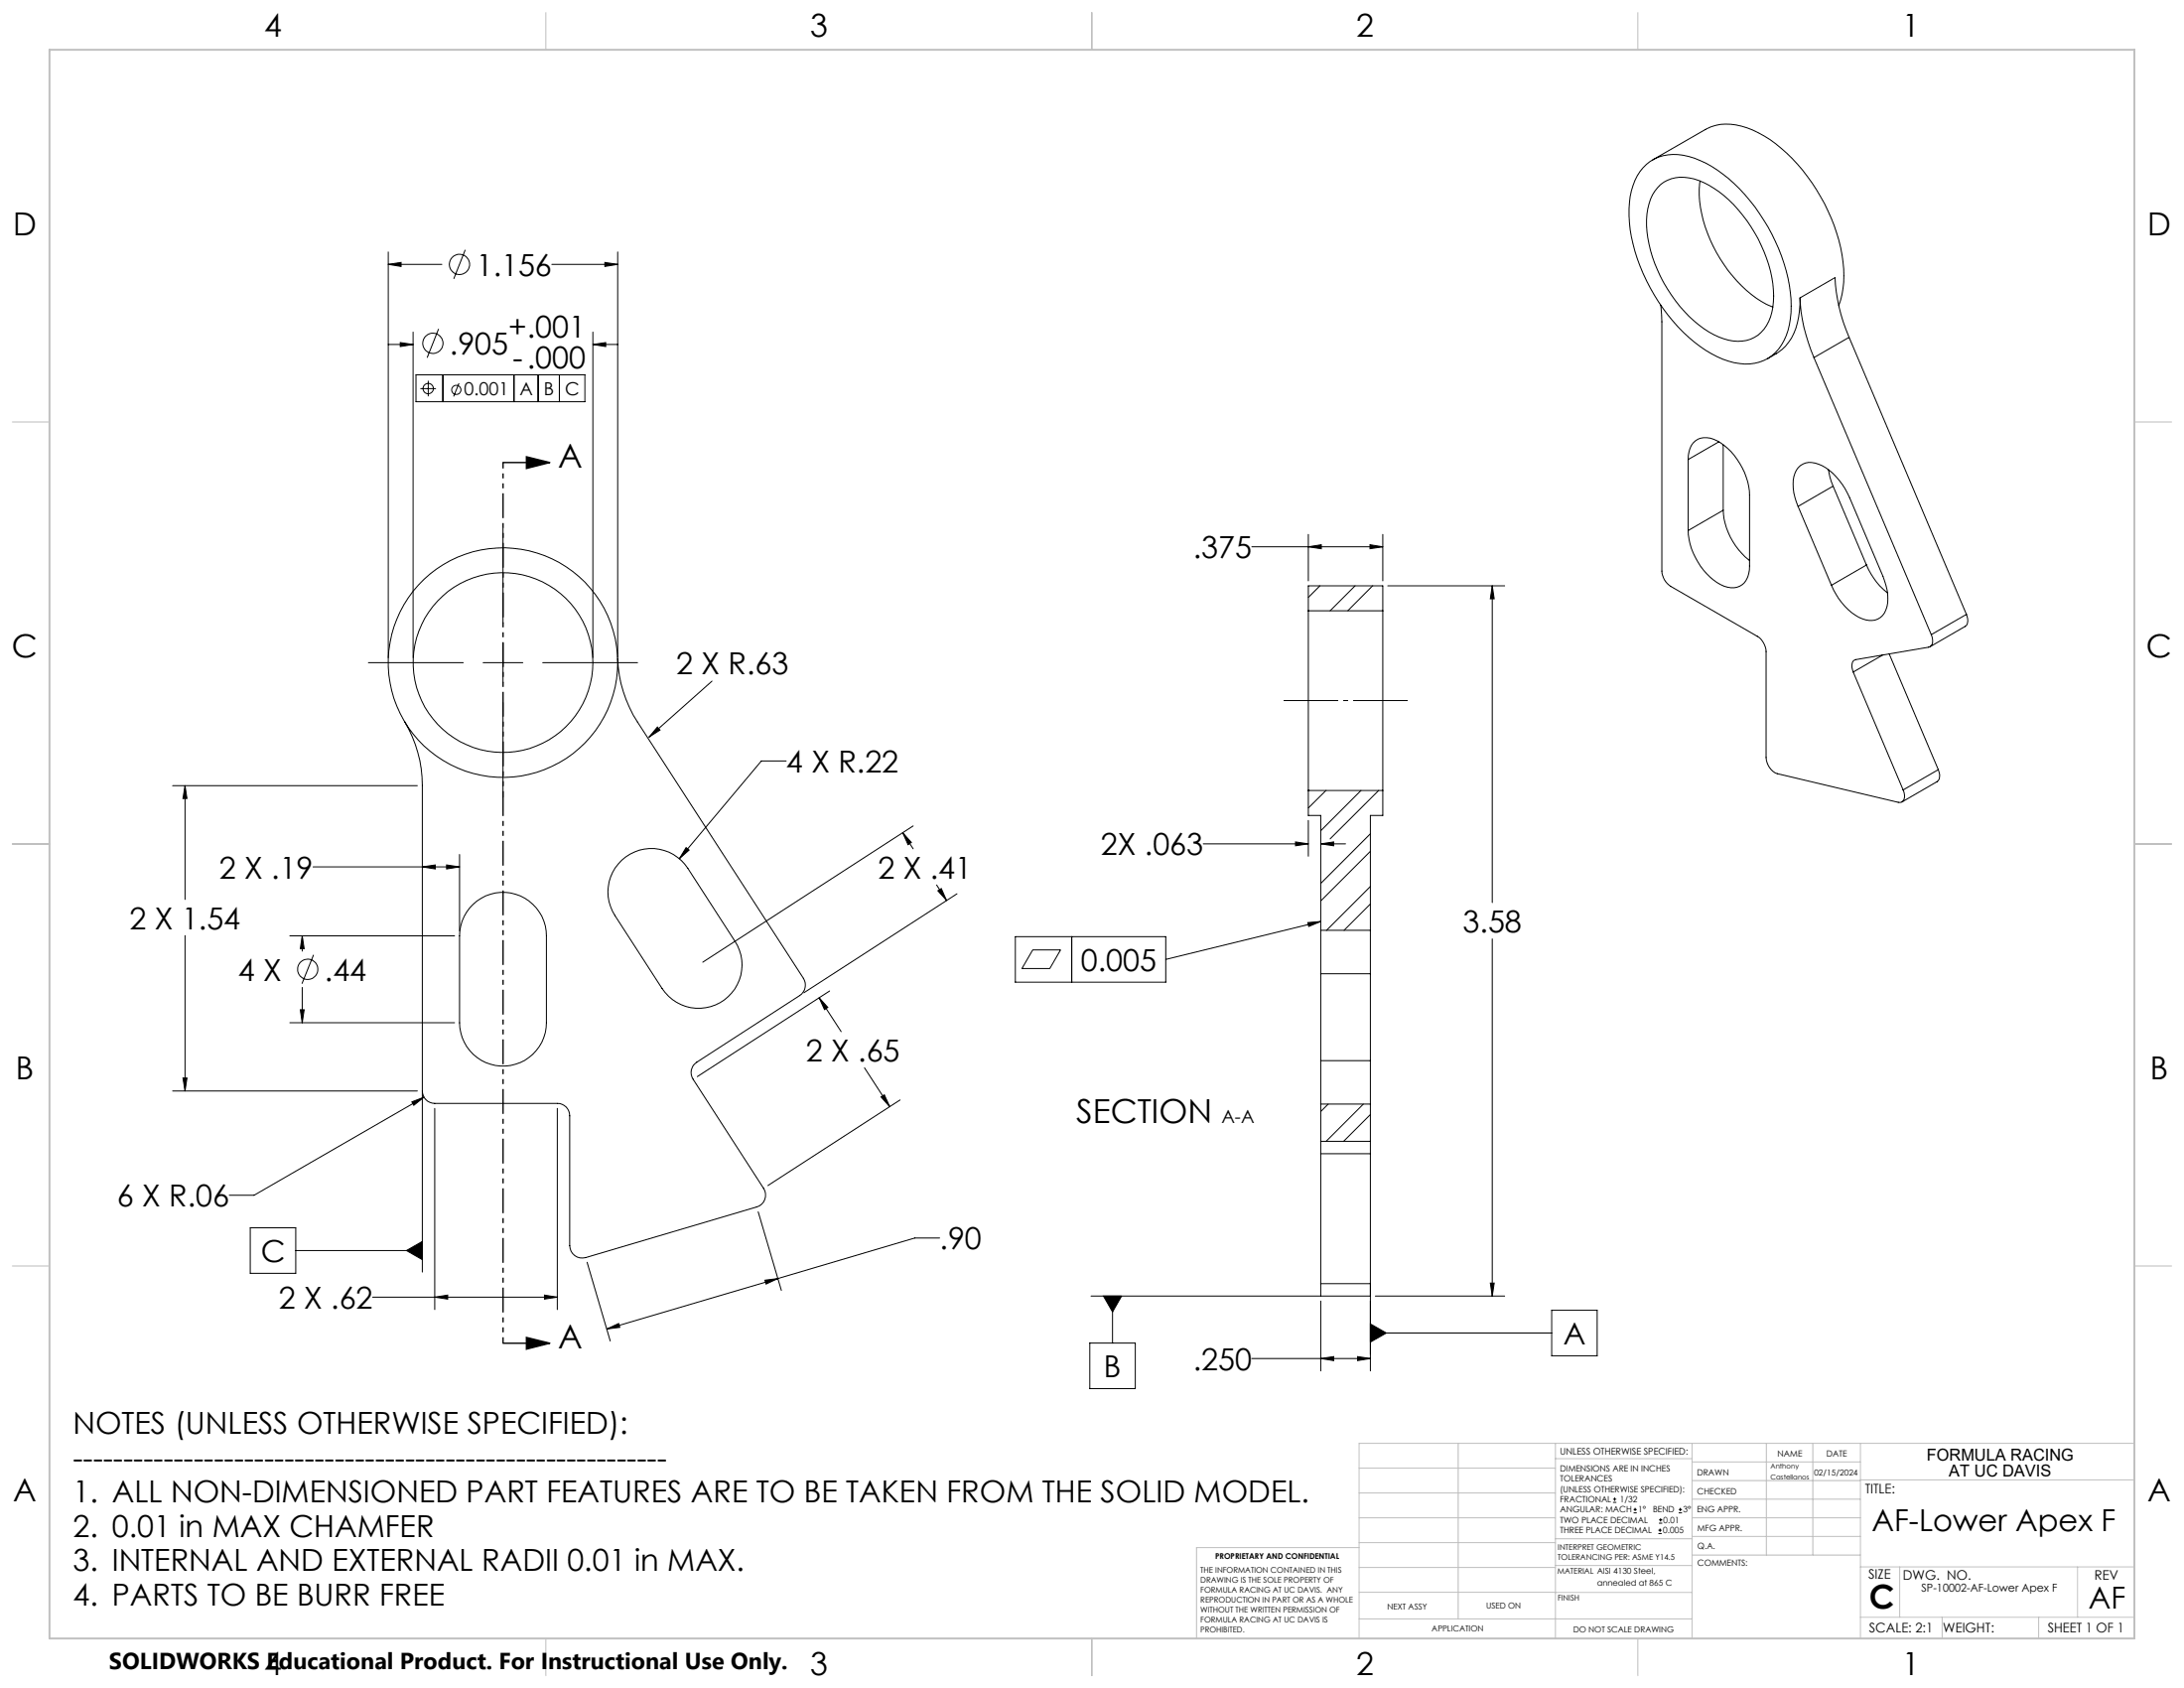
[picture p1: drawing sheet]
<svg xmlns="http://www.w3.org/2000/svg" width="559mm" height="432mm" viewBox="0 0 559 432" stroke-linecap="round" stroke-linejoin="round" font-family="sans-serif">
<g fill="none" stroke="#000" stroke-width=".25">
<path d="M420.4 42.9a11.1 11.1 0 0 1 11.7-2.9 31.7 31.7 0 0 1 15.6 11.3 45.5 45.5 0 0 1 10.6 27 16.6 16.6 0 0 1-4.1 11.9 11.5 11.5 0 0 1-11.9 2.2 34.8 34.8 0 0 1-16.8-13.5 43.7 43.7 0 0 1-8.7-25.4 16.4 16.4 0 0 1 3.6-10.6zM422.9 40.9l13.5-7.8a13.2 13.2 0 0 1 12.1 .2 39.6 39.6 0 0 1 17.3 17 40.7 40.7 0 0 1 5.9 21.9 20.6 20.6 0 0 1-1.2 6M424.9 47.2a9.5 9.5 0 0 1 9.8-1 30.1 30.1 0 0 1 14.2 13.3 30.5 30.5 0 0 1 4.7 19.1 9.2 9.2 0 0 1-7.8 8.6 17 17 0 0 1-12.4-5.1 36.7 36.7 0 0 1-12.1-24.4 13.4 13.4 0 0 1 3.6-10.5zM435 46.3a30.9 30.9 0 0 0 5.1 19.8 29.8 29.8 0 0 0 13.5 12.5M99.3 67.6l3.3-.5v1.1zM99.3 64.5v103.7M99.3 67.6h13.8M119 63.9l-2.9 7.4M141.2 67.6h16.8M154.8 67.1l3.2 .5-3.2 .6zM158 64.5v103.7M424.9 78.1l.3 4.2v63.8a4.9 4.9 0 0 0 2.2 3.9l22.2 12.8a4.9 4.9 0 0 1 2.3 3.9v27.1a4.6 4.6 0 0 0 2.8 4.1l31 7.3a1.4 1.4 0 0 0 1.6-1.8l-.4-1.3"/>
<path d="M460.6 76.2a18.6 18.6 0 0 1-3 11.4 12.7 12.7 0 0 1-5.4 4.2M460.6 76.2a42 42 0 0 0 3.5 15.3M460.6 76.2l8.9-5.2a43.1 43.1 0 0 0 3.6 15.3M99.3 88.1h6.4M102.4 87.6l3.3 .5-3.3 .6zM105.7 84.9v83.3M106.4 95.9h43.2v6.9h-43.2zM107.6 99.4h3.9M109.6 97.4v4M112.2 84.1l-2.9 7.4M113.3 95.9v6.9M117.4 98l-1.3 3.4"/>
<path d="M131.5 95.9v6.9M137.7 95.9v6.9M143.1 95.9v6.9M151.7 88.1l3.3-.5v1.1zM151.7 84.9v83.3M151.7 88.1h6.3M464.1 91.5l30 70.8M473.1 86.3l-9 5.2M473.1 86.3l30 70.9M431.9 117.5a5 5 0 0 1 3.2-5.4 7.7 7.7 0 0 1 6.9 2.6 17.7 17.7 0 0 1 5.6 11.9v18.2a4.9 4.9 0 0 1-3.9 5.6 9.4 9.4 0 0 1-7-3.6 17.2 17.2 0 0 1-4.8-11.1M431.9 117.5v18.2M439.8 113l-7.9 4.5"/>
<path d="M440.9 113.8v16.7M128.7 135v24.3M320.3 139.9h33.5M334.8 139.9l3.3-.6v1.1zM334.8 136.7v11.9M350.5 139.3l3.3 .6-3.3 .5zM353.8 136.7v11.9M440.9 130.5a17.5 17.5 0 0 0 6.7 12.9M440.9 130.5l-9 5.2M460.1 129.5a11.1 11.1 0 0 1-.5-9.2 4.3 4.3 0 0 1 5.7-1.6 15.9 15.9 0 0 1 8 8.6l8.5 20.2a11.3 11.3 0 0 1 .4 9.3 4.3 4.3 0 0 1-5.7 1.5 15.7 15.7 0 0 1-7.9-8.6M460.1 129.5l8.5 20.2M467.9 120.2l.3 1.8 .8 2.4"/>
<path d="M469 124.4l-8.9 5.1M469 124.4l8.6 20.1M334.8 156.2v46M334.8 156.2v-6.3h19v6.3M334.8 156.2h19M337.7 149.9l-2.9 2.9M346.7 149.9l-6.4 6.3M351.2 149.9l-6.4 6.3M353.8 156.2v46M355.1 149.9h29.9M381.8 149.9l.5 3.3h-1zM381.8 149.9v81"/>
<path d="M477.6 144.5a17.1 17.1 0 0 0 5.4 7.2M477.6 144.5l-9 5.2M503.1 157.2l.4 1.6a1.49 1.49 0 0 1-.7 1.4l-8.9 5.2M503.1 157.2l-9 5.1M94.3 169.5h24.2M123.6 169.5h10.2M128.7 164.4v10.2M128.7 179.7v24.2M138.9 169.5h24.2M158 168.5a32 32 0 0 0 5.1 16.2l42.5 65.6a3.2 3.2 0 0 1-1 4.4l-26.3 17a3.1 3.1 0 0 0-1 4.4l18.1 27.9a3.2 3.2 0 0 1-1.8 4.8l-43.7 12.9a3.2 3.2 0 0 1-4.1-3.1v-33.2a3.1 3.1 0 0 0-3.2-3.1h-31.4a3.2 3.2 0 0 1-3.1-3.2M182.2 174.2l-16.1 14.4M474.2 171.9l12.7 30.2"/>
<path d="M481.8 167.5l-7.6 4.4M483.4 167.3l12.5 29.6M494.1 162.3l.4 1.2a1.6 1.6 0 0 1-1 2.1l-18.7 3.1a1.54 1.54 0 0 0-.9 2.1l.3 1.1M103.5 184.6a32.2 32.2 0 0 1 4.6 16.4v124.4M168.2 186l.7 .8-2.8 1.8zM201.2 194.7h-6.4l-21 25M495.9 196.9a2.5 2.5 0 0 1-.3 3.1l-8.9 5.1M495.9 196.9l-9 5.2M44.2 201h62.6M47.3 201l.5 3.3h-1zM47.3 201v29.1M117.6 218.6v19.5"/>
<path d="M175.5 216.8l.8 .7-2.5 2.2zM231 213l2.2 2.5-.9 .6zM231 213l2.6 4.1M233.6 211.3l-53.8 34.8M307.9 215.9h26.9M331.5 215.4l3.3 .5-3.3 .5zM334.8 202.2h.1M334.8 202.2v6.4h3.1v29.4M334.8 209.9v9.1M334.8 202.2h19M337.9 215.9l3.3-.5v1zM337.9 215.9h6.4"/>
<path d="M339.3 202.2l-4.5 4.5M348.2 202.2l-10.3 10.3M350.6 213.3l-12.7 12.7M350.6 217.8l-12.7 12.7M352.7 202.2l-12.4 12.4M353.8 202.2v6.4h-3.2v29.4M47.3 239.3v39.8M74.2 239.4h42.1M77.3 239.4l.5 3.3h-1zM77.3 239.4v3.9M80.1 221.8h37.5M108.1 221.8l3.3-.5v1z"/>
<path d="M114.3 221.3l3.3 .5-3.3 .5zM121.1 231.3a11.1 11.1 0 0 1 12-2.1 11.1 11.1 0 0 1 6.7 10.2v22.2a11.1 11.1 0 0 1-11.1 11.1 11.1 11.1 0 0 1-11.1-11.1v-22.2a11 11 0 0 1 3.5-8.1zM159.1 220a11.1 11.1 0 0 1 16.9 2.1l12.1 18.7a11.1 11.1 0 0 1-3.3 15.4 11.1 11.1 0 0 1-15.4-3.3l-12.1-18.7a11.1 11.1 0 0 1 1.8-14.2zM239.6 226.4l2.6 3.9M240 227.9l.8-.6 1.4 3zM244.9 228.6l-39.2 25.4M259.8 239.6h38.5v11.6h-38.5zM274.2 239.6v11.6M334.6 236l3.3-.3-3 1.3zM337.9 235.7l-39.6 9.7M337.9 238v11.1M337.9 238h12.7"/>
<path d="M350.6 226.8l-11.2 11.2M350.6 231.2l-6.7 6.8M350.6 238v11.1M76.8 258.3h1l-.5 3.3zM77.3 252.6v9M80.2 244.3l-2.9 7.3M209.6 255.2l2.2 2.5-.8 .6zM209.6 255.2l5.6 8.7M212.3 253.5l-33.9 21.9M264.2 243h7.2l-2.8 4.8h-7.1zM337.9 249.1v22.2M337.9 249.1h12.7"/>
<path d="M350.6 249.1v22.2M381.8 240.2v91.3M44.2 279.1h62.6M46.8 275.8h1l-.5 3.3zM74.2 261.6h42.1M221.2 273.2l6.4 9.9M337.9 271.3v11.1M337.9 271.3h12.7M350.6 271.3v11.1M105.4 281.9l3.1-1.2-2.6 2.1zM108.5 280.7l-43.5 25.1h-6.3M111.2 283.5v51.5"/>
<path d="M142.6 283.5v51.5M225.4 280.6l.9-.5 1.3 3zM230.3 281.4l-33.8 21.9M337.9 292v3.1M337.9 282.4v9.6M337.9 295.1v33.3M337.9 282.4h12.7M337.9 292h12.7M337.9 295.1h12.7M339.8 282.4l-1.9 1.9M348.8 282.4l-9.5 9.6M350.6 285.1l-6.8 6.9"/>
<path d="M350.6 292v3.1M350.6 282.4v9.6M350.6 295.1v55.6M64 314.1h11.7v11.6h-11.7zM75.7 319.9h32.4M104 319.9l4.1-2.3v4.6zM194 310l5.9 20.1M240.4 316.7h-6.3l-35.1 10.4M95.4 331.8h47.2M111.2 331.8l3.3-.5v1zM139.3 331.3l3.3 .5-3.3 .5zM150.2 322.9l5.9 20.1"/>
<path d="M155.3 340l3-1.4 .3 .9zM195.7 327.5l3.3-.4-3 1.4zM199 327.1l-43.7 12.9M282.3 331.5h4.7l-2.3 4.1zM284.7 331.5v12.1M337.9 328.4h12.7v3.1h-71.4M337.9 328.4v3.1M337.9 332.8v17.9M350.6 338.7l4.1 2.3-4.1 2.3zM351.9 331.5h33.1M381.3 328.2h1l-.5 3.3zM397 335.2h11.7v11.6h-11.7z"/>
<path d="M278.8 343.6h11.7v11.6h-11.7zM320.3 347.5h30.3M337.9 347.5l3.3-.5v1.1zM347.3 347l3.3 .5-3.3 .6zM350.6 341h46.4M412.7 384.3h.9M412.7 383.5h.9M413.1 383.1v.8M418 387h.8M418 386.2h.8M418.4 385.7v.9M424.3 392.3h.9"/>
<path d="M424.3 391.4h.9M424.5 389.6h.8M424.5 388.8h.8M424.7 391v.9M424.9 388.4v.8M429.5 387h.9M429.5 386.2h.9M429.9 385.7v.9"/>
<circle cx="117.6" cy="67.7" r="2.59"/>
<circle cx="109.6" cy="99.4" r="1.32"/>
<circle cx="110.8" cy="87.8" r="2.59"/>
<circle cx="116.8" cy="99.7" r="1.18"/>
<circle cx="128.7" cy="169.5" r="29.4"/>
<circle cx="128.7" cy="169.5" r="23"/>
<circle cx="78.7" cy="248" r="2.59"/>
</g>
<path d="M128.7 118.3h12M134.7 116.8l6 1.5-6 1.5zM128.7 343.6h12M134.7 342.1l6 1.5-6 1.5z" fill="none" stroke="#000" stroke-width=".35"/>
<path d="M360.2 179.2h-31.8" fill="none" stroke="#000" stroke-width=".25" stroke-dasharray="15.2 1.3 1.3 1.3" stroke-dashoffset="1.3" stroke-linecap="butt"/>
<path d="M128.7 118.3v225.3" fill="none" stroke="#000" stroke-width=".35" stroke-dasharray="6.3 1.3 1.3 1.3 1.3 1.3" stroke-dashoffset="4.8" stroke-linecap="butt"/>
<g fill="none" stroke="#c0c0c0" stroke-width=".25">
<path d="M139.7 3.2v9.5M279.4 3.2v9.5M419.1 3.2v9.5M3.1 107.9h9.6M546.1 107.9h9.5M3.1 215.9h9.6M546.1 215.9h9.5M3.1 323.8h9.6M546.1 323.8h9.5M347.7 375.6h50.3M373.1 369.2v44.9M398 369.2v49.9"/>
<path d="M398 373.1h34.9M432.9 369.2v49.9M432.9 378.7h43.1M432.9 374h43.1M451.9 369.2v28.6M463.8 369.2v28.6M476 369.2v49.9M476 378.6h70.1M546.1 369.2h-198.4v49.9M347.7 394.6h50.3M347.7 388.3h50.3M347.7 381.9h50.3"/>
<path d="M347.7 395.9h-41.6v23.2M398 393.6h35M432.9 383.5h43.1M432.9 388.3h43.1M432.9 393h43.1M433 397.8h43M139.7 419.1v9.6M279.4 419.1v9.6M347.7 414.1h85.2M347.7 401h50.3M347.7 407.3h50.3M398 407.4h34.9"/>
<path d="M398 400.5h35M419.1 419.1v9.6M476 413.7h70.1M476 400.8h70.1M486.1 400.8v12.9M496.9 413.7v5.4M521.6 413.7v5.4M531.6 400.8v12.9"/>
</g>
<path d="M12.7 12.7h533.4v406.4h-533.4z" fill="none" stroke="#c0c0c0" stroke-width=".5"/>
<g fill="#000">
<path d="M134.7 116.8l6 1.5-6 1.5zM134.7 342.1l6 1.5-6 1.5z"/>
<path d="M105.4 281.9l.5 .9 2.6-2.1zM111.2 331.8l3.3-.5v1zM139.3 331.3l3.3 .5-3.3 .5zM155.3 340l3-1.4 .3 .9zM195.7 327.5l3.3-.4-3 1.4zM175.5 216.8l-1.7 2.9 2.5-2.2zM209.6 255.2l2.2 2.5-.8 .6zM225.4 280.6l.9-.5 1.3 3zM76.8 258.3h1l-.5 3.3zM77.3 239.4l.5 3.3h-1zM108.1 221.8l3.3-.5v1zM114.3 221.3l3.3 .5-3.3 .5zM47.3 201l.5 3.3h-1zM46.8 275.8h1l-.5 3.3zM99.3 67.6l3.3-.5v1.1zM154.8 67.1l3.2 .5-3.2 .6zM102.4 87.6l3.3 .5-3.3 .6zM151.7 88.1l3.3-.5v1.1zM231 213l2.2 2.5-.9 .6zM240 227.9l.8-.6 1.4 3zM381.8 149.9l.5 3.3h-1zM381.3 328.2h1l-.5 3.3zM331.5 215.4l3.3 .5-3.3 .5zM337.9 215.9l3.3-.5v1zM334.8 139.9l3.3-.6v1.1zM350.5 139.3l3.3 .6-3.3 .5zM337.9 347.5l3.3-.5v1.1zM347.3 347l3.3 .5-3.3 .6z"/>
<path d="M104 319.9l4.1 2.3v-4.6zM168.2 186l.7 .8-2.8 1.8zM334.6 236l3.3-.3-3 1.3zM350.6 338.7l4.1 2.3-4.1 2.3zM282.3 331.5l2.4 4.1 2.3-4.1z"/>
</g>
<g font-size="8.5">
<text x="142.8" y="119.6">A</text>
<text x="275.4" y="287.2">SECTION</text>
<text x="142.8" y="344.8">A</text>
<text x="478.3" y="411.4">C</text>
</g>
<g font-size="8.1">
<text x="67.6" y="9.3">4</text>
<text x="207.3" y="9.3">3</text>
<text x="347" y="9.3">2</text>
<text x="486.7" y="9.3">1</text>
<text x="3.3" y="60.1">D</text>
<text x="549.4" y="60.1">D</text>
<text x="3" y="168">C</text>
<text x="549.1" y="168">C</text>
<text x="4" y="276">B</text>
<text x="550.1" y="276">B</text>
<text x="3.3" y="383.9">A</text>
<text x="549.4" y="383.9">A</text>
<text x="67.6" y="428.4">4</text>
<text x="207.3" y="428.4">3</text>
<text x="347" y="428.4">2</text>
<text x="486.7" y="428.4">1</text>
</g>
<g font-size="7.8">
<text x="121.9" y="70.6">1.156</text>
<text x="130.1" y="86.4">+.001</text>
<text x="115" y="90.7">.905</text>
<text x="131.2" y="94.2">-.000</text>
<text x="305.3" y="142.8">.375</text>
<text x="173" y="172.5">2 X R.63</text>
<text x="201.2" y="197.6">4 X R.22</text>
<text x="281.7" y="218.8">2X .063</text>
<text x="56.1" y="224.7">2 X .19</text>
<text x="224.6" y="224.7">2 X .41</text>
<text x="33.2" y="237.6">2 X 1.54</text>
<text x="374.3" y="238.5">3.58</text>
<text x="60.9" y="250.9">4 X</text>
<text x="83" y="250.9">.44</text>
<text x="276.6" y="248.3">0.005</text>
<text x="206.2" y="271.4">2 X .65</text>
<text x="29.9" y="308.7">6 X R.06</text>
<text x="66.7" y="322.8">C</text>
<text x="240.4" y="319.6">.90</text>
<text x="71.3" y="334.7">2 X .62</text>
<text x="400" y="343.9">A</text>
<text x="282.4" y="352.3">B</text>
<text x="305.3" y="350.5">.250</text>
<text x="18.6" y="366.9">NOTES (UNLESS OTHERWISE SPECIFIED):</text>
<text x="18.6" y="375.6">-----------------------------------------------------------</text>
<text x="18.6" y="384.4">1. ALL NON-DIMENSIONED PART FEATURES ARE TO BE TAKEN FROM THE SOLID MODEL.</text>
<text x="18.6" y="393.1">2. 0.01 in MAX CHAMFER</text>
<text x="478.9" y="391.7">AF-Lower Apex F</text>
<text x="18.6" y="401.9">3. INTERNAL AND EXTERNAL RADII 0.01 in MAX.</text>
<text x="18.6" y="410.7">4. PARTS TO BE BURR FREE</text>
<text x="534.4" y="411.4">AF</text>
</g>
<text font-size="5.9" x="27.9" y="427">SOLIDWORKS Educational Product. For Instructional Use Only.</text>
<text font-size="4.7" x="312.5" y="287.2">A-A</text>
<g font-size="4.6">
<text x="118.7" y="101.1">0.001</text>
<text x="132.9" y="101.1">A</text>
<text x="139.1" y="101.1">B</text>
<text x="144.5" y="101.1">C</text>
</g>
<g font-size="4.2">
<text x="493" y="373.5">FORMULA RACING</text>
<text x="498.7" y="377.8">AT UC DAVIS</text>
</g>
<g font-size="3.4">
<text x="477.2" y="381.9">TITLE:</text>
<text x="478.1" y="404">SIZE</text>
<text x="486.9" y="404">DWG. NO.</text>
<text x="535.9" y="404.1">REV</text>
<text x="478.2" y="417.6">SCALE: 2:1</text>
<text x="497.1" y="417.7">WEIGHT:</text>
<text x="523.9" y="417.6">SHEET 1 OF 1</text>
</g>
<text font-size="2.8" x="491.6" y="407.2">SP-10002-AF-Lower Apex F</text>
<text font-size="2.4" x="399.2" y="372.1">UNLESS OTHERWISE SPECIFIED:</text>
<g font-size="2.2">
<text x="399.2" y="376.4">DIMENSIONS ARE IN INCHES</text>
<text x="434.2" y="377.3">DRAWN</text>
<text x="454.8" y="372.5">NAME</text>
<text x="467.3" y="372.6">DATE</text>
<text x="399.2" y="379">TOLERANCES</text>
<text x="399.2" y="381.7">(UNLESS OTHERWISE SPECIFIED):</text>
<text x="434.3" y="382.2">CHECKED</text>
<text x="399.2" y="389.6">TWO PLACE DECIMAL</text>
<text x="399.2" y="384.3">FRACTIONAL</text>
<text x="399.2" y="387">ANGULAR: MACH</text>
<text x="414.5" y="384.3">1/32</text>
<text x="419.1" y="387">1°</text>
<text x="422.9" y="387">BEND</text>
<text x="425.6" y="389.6">0.01</text>
<text x="430.6" y="387">3°</text>
<text x="434.2" y="386.9">ENG APPR.</text>
<text x="399.2" y="392.3">THREE PLACE DECIMAL</text>
<text x="425.5" y="392.3">0.005</text>
<text x="434.3" y="391.6">MFG APPR.</text>
<text x="434.3" y="396.3">Q.A.</text>
<text x="434.3" y="400.5">COMMENTS:</text>
</g>
<g font-size="2.1">
<text x="464.1" y="377.4">02/15/2024</text>
<text x="408.6" y="405.7">annealed at 865 C</text>
<text x="354.9" y="411.6">NEXT ASSY</text>
<text x="380.3" y="411.6">USED ON</text>
<text x="366.3" y="417.4">APPLICATION</text>
<text x="402.5" y="417.5">DO NOT SCALE DRAWING</text>
</g>
<g font-size="2">
<text x="310.9" y="398.8">PROPRIETARY AND CONFIDENTIAL</text>
<text x="398.6" y="396.5">INTERPRET GEOMETRIC</text>
<text x="398.6" y="399">TOLERANCING PER: ASME Y14.5</text>
<text x="307.2" y="402.4">THE INFORMATION CONTAINED IN THIS</text>
<text x="307.2" y="404.9">DRAWING IS THE SOLE PROPERTY OF</text>
<text x="307.2" y="407.5">FORMULA RACING AT UC DAVIS. ANY</text>
<text x="398.5" y="402.6">MATERIAL AISI 4130 Steel,</text>
<text x="307.2" y="410">REPRODUCTION IN PART OR AS A WHOLE</text>
<text x="307.2" y="412.5">WITHOUT THE WRITTEN PERMISSION OF</text>
<text x="398.5" y="409.4">FINISH</text>
<text x="307.2" y="415">FORMULA RACING AT UC DAVIS IS</text>
<text x="307.2" y="417.6">PROHIBITED.</text>
</g>
<g font-size="1.8">
<text x="453" y="375.6">Anthony</text>
<text x="453" y="378.4">Castellanos</text>
</g>
</svg>
